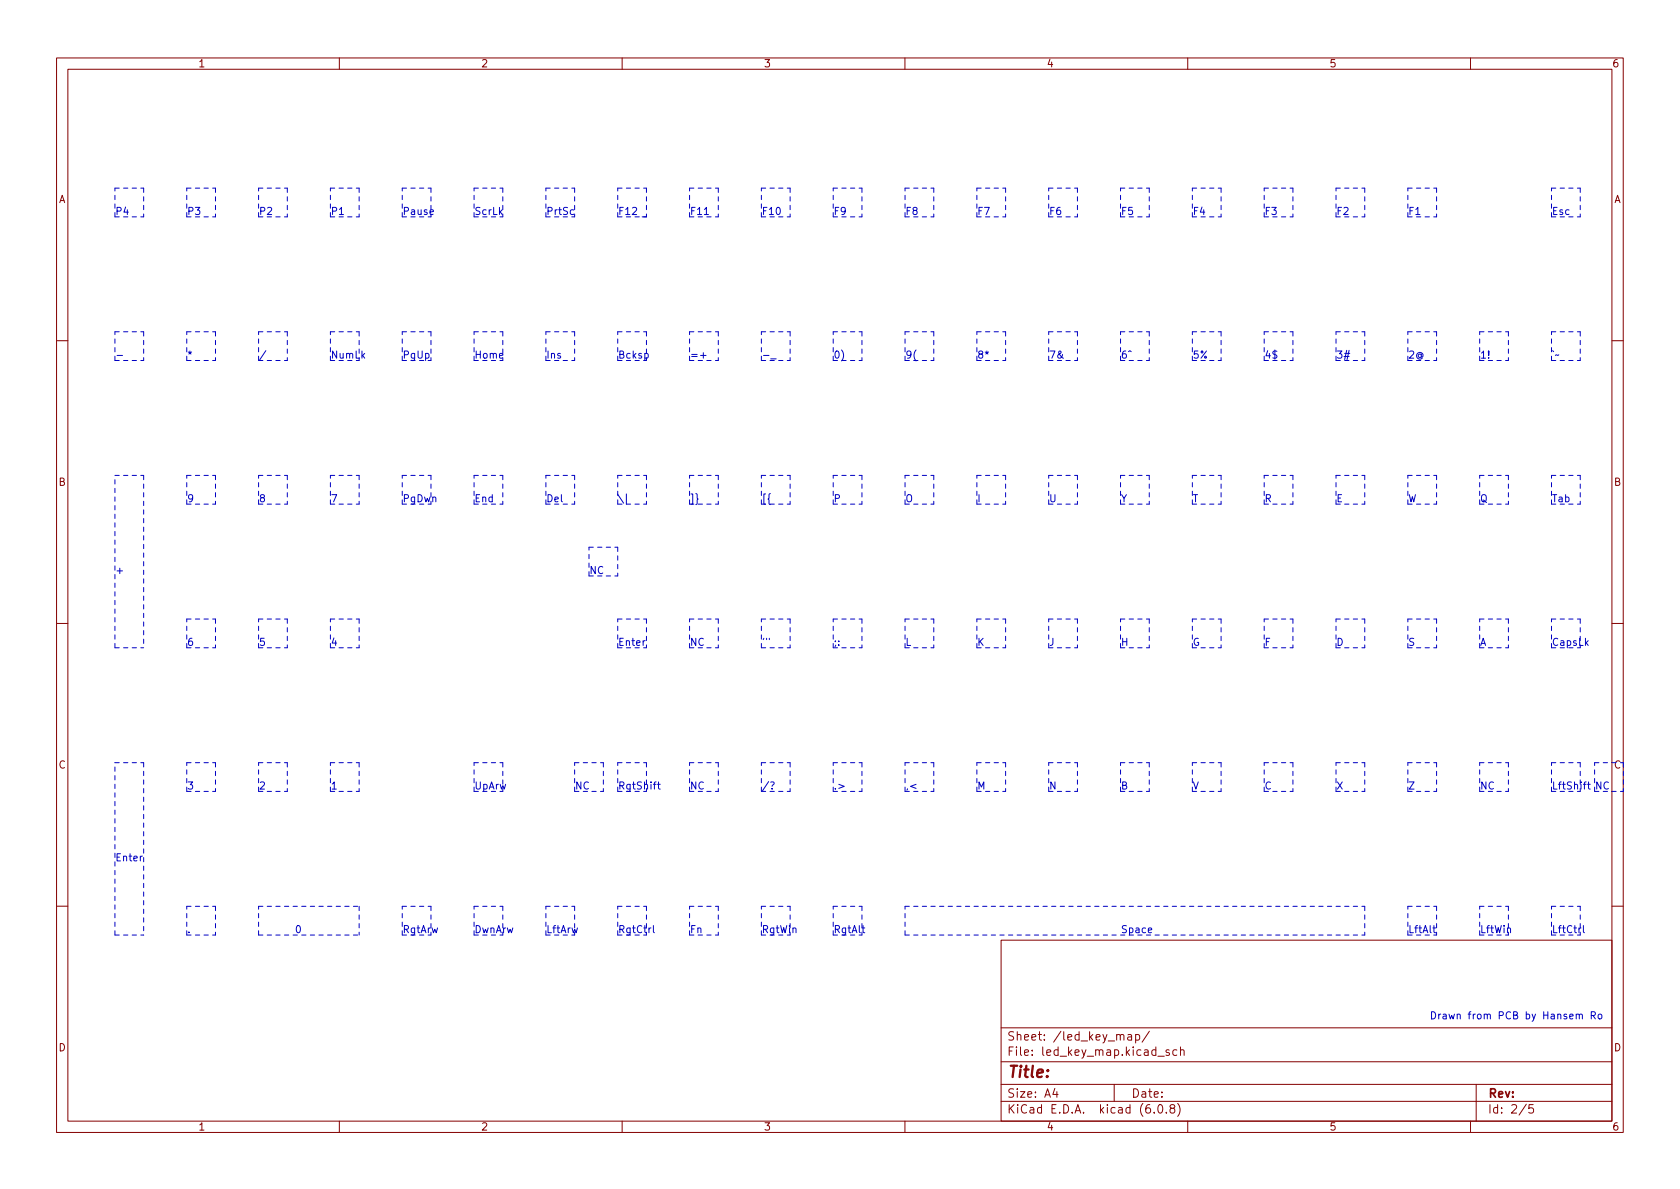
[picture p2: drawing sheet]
<svg xmlns="http://www.w3.org/2000/svg" width="297mm" height="210mm" viewBox="0 0 297 210" stroke-linecap="round" stroke-linejoin="round" font-family="sans-serif">
<g fill="none" stroke="#840000" stroke-width=".18">
<path d="M10 10.2h277v190.1h-277zM12 12.2h273v186.1h-273zM60 10.2v2M110 10.2v2M160 10.2v2M210 10.2v2M260 10.2v2M10 60.2h2M285 60.2h2M10 110.2h2M285 110.2h2M10 160.2h2"/>
<path d="M177 166.3h108v32h-108zM285 160.2h2M60 198.3v2M110 198.3v2M160 198.3v2M177 194.8h108M177 191.8h108M177 187.8h108M177 181.8h108M186.5 192.5l-.4 1h1M186.9 193v1M197 191.8v3"/>
<path d="M199.4 183h.6l.1 .9M200.1 183.3l-.5 .1a.29 .29 0 0 0-.2 .2 .29 .29 0 0 0 .2 .3h.5M200.8 183l.4-.1 .3 .3v.4l-.1 .3h-.6M200.8 182.9v1.5M203.2 182.4l-1.3 1.9M204.1 196.7v.1M204.7 186.8h1.2M204.9 195.4l.2-.1a.81 .81 0 0 1 .6 .7 .81 .81 0 0 1-.3 .8h-.2a.81 .81 0 0 1-.6-.6 .81 .81 0 0 1 .3-.8zM206.2 196.7v.1M206.7 185.7l-.3-.1-.3 .2 .1 .3 .5 .1v.4h-.6M207.1 196l-.2-.3v-.2l.2-.2 .5 .1 .1 .2-.1 .2-.6 .2-.1 .3v.4l.2 .1h.5l.1-.3-.1-.4-.2-.1M208.1 185.7l-.5-.1-.2 .3v.4l.1 .3h.6"/>
<path d="M208.2 195.1a1.72 1.72 0 0 1 0 2.3M208.7 185.8l.2-.2 .4 .1 .1 .9M208.7 185.1v1.5M210 198.3v2M260 198.3v2M261 191.8v6.5M269.9 195.3l-1.3 1.9M271.1 195.3h-.7l-.1 .7 .2-.1 .5 .1 .2 .2-.1 .5-.2 .1-.6-.1"/>
</g>
<g fill="none" stroke="#0000c2" stroke-width=".18">
<path d="M124.5 37.9h.8M20.7 62.9h1M47 62l-1.1 1.6M114 62.6l.4-.1 .2 .2-.1 .6h-.5M123.9 62.9h.9M135 62.9h1M136.3 63.5h.9M109.2 87.3l1.1 1.7M110.7 87.3v1.9M114.1 113.3l-.4 .2M116.3 138.7h.4M116.4 138.3v1.1l.3 .1"/>
<path d="M136.3 138.3h.4l.2 .2-.4 .6M280 138.7h.4M280.4 138.3l-.3 .2v1M280.7 138.7h.5M280.9 138.3v1.1l.3 .1M25.2 151.4l-.4 .2M115.5 163.7v1.1l.2 .1M152.4 164.1h.5M152.6 163.7v1.1l.3 .1M253.4 164.1h.4M253.5 163.7v1.1l.3 .1M278.7 179.5l.2-.2 .3 .1v.8"/>
<path d="M279.2 179.5l.2-.2 .3 .1 .1 .8M280 163.7v1.1l.1 .1M281.4 179.6l.6-.1 .1-.2-.1-.3-.6-.1v1.3M281.7 179.6l.4 .6M282.6 179.5l.2-.2 .4 .2v.4l-.1 .2-.3 .1-.2-.1z"/>
</g>
<g fill="none" stroke="#0000c2" stroke-width=".18" stroke-dasharray=".8 .8">
<path d="M20.3 38.3h5.1M20.3 38.3v-5M20.3 33.3h5.1M25.4 33.3v5M33 33.3h5.1M33 38.3h5.1M33 38.3v-5M38.1 33.3v5M45.7 38.3h5.1M45.7 38.3v-5M45.7 33.3h5.1M50.8 33.3v5"/>
<path d="M58.4 38.3h5.1M58.4 38.3v-5M58.4 33.3h5.1M63.5 33.3v5M71.1 33.3h5.1M71.1 38.3v-5M71.1 38.3h5.1M76.2 33.3v5M83.8 38.3h5.1M83.8 33.3h5.1M83.8 38.3v-5M88.9 33.3v5"/>
<path d="M96.5 38.3v-5M96.5 33.3h5.1M96.5 38.3h5.1M101.6 33.3v5M109.2 33.3h5.1M109.2 38.3v-5M109.2 38.3h5.1M114.3 33.3v5M114.3 38.3h-1.3M121.9 38.3v-5M121.9 33.3h5.1M121.9 38.3h5.1"/>
<path d="M127 33.3v5M134.6 38.3h5.1M134.6 38.3v-5M134.6 33.3h5.1M139.7 33.3v5M147.3 38.3v-5M147.3 38.3h5.1M147.3 33.3h5.1M152.4 33.3v5M160 38.3h5.1M160 33.3h5.1M160 38.3v-5"/>
<path d="M165.1 33.3v5M172.7 33.3h5.1M172.7 38.3v-5M172.7 38.3h5.1M177.8 33.3v5M185.4 38.3v-5M185.4 33.3h5.1M185.4 38.3h5.1M190.5 33.3v5M198.1 38.3h5.1M198.1 33.3h5.1M198.1 38.3v-5"/>
<path d="M203.2 33.3v5M210.8 38.3h5.1M210.8 38.3v-5M210.8 33.3h5.1M215.9 33.3v5M223.5 38.3v-5M223.5 38.3h5.1M223.5 33.3h5.1M228.6 33.3v5M236.2 38.3h5.1M236.2 33.3h5.1M236.2 38.3v-5"/>
<path d="M241.3 33.3v5M248.9 38.3v-5M248.9 38.3h5.1M248.9 33.3h5.1M254 33.3v5M274.3 38.3h5.1M274.3 33.3h5.1M274.3 38.3v-5M279.4 33.3v5M20.3 58.7h5.1M25.4 58.7v5M33 58.7h5.1"/>
<path d="M38.1 58.7v5M45.7 58.7h5.1M50.8 58.7v5M58.4 58.7h5.1M63.5 58.7v5M71.1 58.7h5.1M76.2 58.7v5M83.8 58.7h5.1M88.9 58.7v5M96.5 58.7h5.1M101.6 58.7v5M109.2 58.7h5.1"/>
<path d="M114.3 58.7v5M121.9 58.7h5.1M127 58.7v5M134.6 58.7h5.1M139.7 58.7v5M147.3 58.7h5.1M152.4 58.7v5M160 58.7h5.1M165.1 58.7v5M172.7 58.7h5.1M177.8 58.7v5M185.4 58.7h5.1"/>
<path d="M190.5 58.7v5M198.1 58.7h5.1M203.2 58.7v5M210.8 58.7h5.1M215.9 58.7v5M223.5 58.7h5.1M228.6 58.7v5M236.2 58.7h5.1M241.3 58.7v5M248.9 58.7h5.1M254 58.7v5M261.6 58.7h5.1"/>
<path d="M266.7 58.7v5M274.3 58.7h5.1M279.4 58.7v5M20.3 63.7v-5M20.3 63.7h5.1M33 63.7v-5M33 63.7h5.1M45.7 63.7h5.1M45.7 63.7v-5M58.4 63.7h5.1M58.4 63.7v-5M71.1 63.7v-5"/>
<path d="M71.1 63.7h5.1M83.8 63.7h5.1M83.8 63.7v-5M96.5 63.7h5.1M96.5 63.7v-5M109.2 63.7v-5M109.2 63.7h5.1M121.9 63.7v-5M121.9 63.7h5.1M134.6 63.7h5.1M134.6 63.7v-5M147.3 63.7v-5"/>
<path d="M147.3 63.7h5.1M160 63.7h5.1M160 63.7v-5M172.7 63.7h5.1M172.7 63.7v-5M185.4 63.7h5.1M185.4 63.7v-5M198.1 63.7h5.1M198.1 63.7v-5M210.8 63.7v-5M210.8 63.7h5.1M223.5 63.7h5.1"/>
<path d="M223.5 63.7v-5M236.2 63.7h5.1M236.2 63.7v-5M248.9 63.7v-5M248.9 63.7h5.1M261.6 63.7h5.1M261.6 63.7v-5M274.3 63.7h5.1M274.3 63.7v-5M20.3 84.1h5.1M25.4 84.1v30.4M33 89.1v-5"/>
<path d="M33 84.1h5.1M33 89.1h5.1M38.1 84.1v5M45.7 84.1h5.1M45.7 89.1v-5M45.7 89.1h5.1M50.8 84.1v5M58.4 89.1h5.1M58.4 84.1h5.1M58.4 89.1v-5M63.5 84.1v5M71.1 89.1v-5"/>
<path d="M71.1 89.1h5.1M71.1 84.1h5.1M76.2 84.1v5M83.8 89.1h5.1M83.8 84.1h5.1M83.8 89.1v-5M88.9 84.1v5M96.5 89.1v-5M96.5 84.1h5.1M96.5 89.1h5.1M101.6 84.1v5M104.1 96.8h5.1"/>
<path d="M109.2 89.1h5.1M109.2 89.1v-5M109.2 84.1h5.1M109.2 96.8v5M114.3 84.1v5M121.9 89.1h5.1M121.9 84.1h5.1M121.9 89.1v-5M127 84.1v5M134.6 89.1h5.1M134.6 89.1v-5M134.6 84.1h5.1"/>
<path d="M139.7 84.1v5M147.3 89.1h5.1M147.3 84.1h5.1M147.3 89.1v-5M152.4 84.1v5M160 89.1h5.1M160 84.1h5.1M160 89.1v-5M165.1 84.1v5M172.7 89.1h5.1M172.7 89.1v-5M172.7 84.1h5.1"/>
<path d="M177.8 84.1v5M185.4 89.1h5.1M185.4 89.1v-5M185.4 84.1h5.1M190.5 84.1v5M198.1 84.1h5.1M198.1 89.1h5.1M198.1 89.1v-5M203.2 84.1v5M210.8 89.1v-5M210.8 84.1h5.1M210.8 89.1h5.1"/>
<path d="M215.9 84.1v5M223.5 89.1h5.1M223.5 84.1h5.1M223.5 89.1v-5M228.6 84.1v5M236.2 89.1v-5M236.2 84.1h5.1M236.2 89.1h5.1M241.3 84.1v5M248.9 89.1h5.1M248.9 89.1v-5M248.9 84.1h5.1"/>
<path d="M254 84.1v5M261.6 89.1h5.1M261.6 84.1h5.1M261.6 89.1v-5M266.7 84.1v5M274.3 89.1v-5M274.3 84.1h5.1M274.3 89.1h5.1M279.4 84.1v5M20.3 114.5h5.1M20.3 114.5v-30.4M33 109.5h5.1"/>
<path d="M33 114.5h5.1M33 114.5v-5M38.1 109.5v5M45.7 114.5h5.1M45.7 109.5h5.1M45.7 114.5v-5M50.8 109.5v5M58.4 109.5h5.1M58.4 114.5h5.1M58.4 114.5v-5M63.5 109.5v5M104.1 101.8v-5"/>
<path d="M104.1 101.8h5.1M109.2 114.5v-5M109.2 109.5h5.1M109.2 114.5h5.1M114.3 109.5v5M121.9 109.5h5.1M121.9 114.5h5.1M121.9 114.5v-5M127 109.5v5M134.6 109.5h5.1M134.6 114.5h5.1M134.6 114.5v-5"/>
<path d="M139.7 109.5v5M147.3 114.5v-5M147.3 114.5h5.1M147.3 109.5h5.1M152.4 109.5v5M160 114.5h5.1M160 109.5h5.1M160 114.5v-5M165.1 109.5v5M172.7 114.5h5.1M172.7 114.5v-5M172.7 109.5h5.1"/>
<path d="M177.8 109.5v5M185.4 114.5h5.1M185.4 114.5v-5M185.4 109.5h5.1M190.5 109.5v5M198.1 114.5h5.1M198.1 114.5v-5M198.1 109.5h5.1M203.2 109.5v5M210.8 114.5h5.1M210.8 109.5h5.1M210.8 114.5v-5"/>
<path d="M215.9 109.5v5M223.5 109.5h5.1M223.5 114.5h5.1M223.5 114.5v-5M228.6 109.5v5M236.2 114.5v-5M236.2 109.5h5.1M236.2 114.5h5.1M241.3 109.5v5M248.9 109.5h5.1M248.9 114.5h5.1M248.9 114.5v-5"/>
<path d="M254 109.5v5M261.6 114.5h5.1M261.6 114.5v-5M261.6 109.5h5.1M266.7 109.5v5M274.3 114.5h5.1M274.3 109.5h5.1M274.3 114.5v-5M279.4 109.5v5M20.3 134.9h5.1M25.4 134.9v30.4M33 139.9v-5"/>
<path d="M33 139.9h5.1M33 134.9h5.1M38.1 134.9v5M45.7 139.9v-5M45.7 139.9h5.1M45.7 134.9h5.1M50.8 134.9v5M58.4 139.9h5.1M58.4 134.9h5.1M58.4 139.9v-5M63.5 134.9v5M83.8 139.9h5.1"/>
<path d="M83.8 139.9v-5M83.8 134.9h5.1M88.9 134.9v5M101.6 134.9h5.1M101.6 139.9v-5M101.6 139.9h5.1M106.7 134.9v5M109.2 139.9v-5M109.2 134.9h5.1M109.2 139.9h5.1M114.3 134.9v5M121.9 139.9v-5"/>
<path d="M121.9 134.9h5.1M121.9 139.9h5.1M127 134.9v5M134.6 139.9v-5M134.6 134.9h5.1M134.6 139.9h5.1M139.7 134.9v5M147.3 139.9v-5M147.3 134.9h5.1M147.3 139.9h5.1M152.4 134.9v5M160 134.9h5.1"/>
<path d="M160 139.9v-5M160 139.9h5.1M165.1 134.9v5M172.7 139.9v-5M172.7 139.9h5.1M172.7 134.9h5.1M177.8 134.9v5M185.4 139.9v-5M185.4 139.9h5.1M185.4 134.9h5.1M190.5 134.9v5M198.1 139.9h5.1"/>
<path d="M198.1 139.9v-5M198.1 134.9h5.1M203.2 134.9v5M210.8 139.9h5.1M210.8 139.9v-5M210.8 134.9h5.1M215.9 134.9v5M223.5 139.9v-5M223.5 139.9h5.1M223.5 134.9h5.1M228.6 134.9v5M236.2 139.9v-5"/>
<path d="M236.2 134.9h5.1M236.2 139.9h5.1M241.3 134.9v5M248.9 139.9v-5M248.9 134.9h5.1M248.9 139.9h5.1M254 134.9v5M261.6 134.9h5.1M261.6 139.9v-5M261.6 139.9h5.1M266.7 134.9v5M274.3 139.9v-5"/>
<path d="M274.3 134.9h5.1M274.3 139.9h5.1M279.4 134.9v5M281.9 139.9v-5M281.9 134.9h5.1M281.9 139.9h5.1M287 134.9v5M20.3 165.3h5.1M20.3 165.3v-30.4M33 165.3v-5M33 160.3h5.1M33 165.3h5.1"/>
<path d="M38.1 160.3v5M45.7 165.3v-5M45.7 160.3h17.8M45.7 165.3h17.8M63.5 160.3v5M71.1 165.3v-5M71.1 165.3h5.1M71.1 160.3h5.1M76.2 160.3v5M83.8 160.3h5.1M83.8 165.3v-5M83.8 165.3h5.1"/>
<path d="M88.9 160.3v5M96.5 165.3v-5M96.5 165.3h5.1M96.5 160.3h5.1M101.6 160.3v5M109.2 165.3v-5M109.2 160.3h5.1M109.2 165.3h5.1M114.3 160.3v5M121.9 165.3h5.1M121.9 160.3h5.1M121.9 165.3v-5"/>
<path d="M127 160.3v5M134.6 165.3h5.1M134.6 160.3h5.1M134.6 165.3v-5M139.7 160.3v5M147.3 160.3h5.1M147.3 165.3v-5M147.3 165.3h5.1M152.4 160.3v5M160 160.3h81.3M160 165.3h81.3M160 165.3v-5"/>
<path d="M241.3 160.3v5M248.9 165.3v-5M248.9 165.3h5.1M248.9 160.3h5.1M254 160.3v5M261.6 165.3v-5M261.6 165.3h5.1M261.6 160.3h5.1M266.7 160.3v5M274.3 160.3h5.1M274.3 165.3v-5M274.3 165.3h5.1"/>
<path d="M279.4 160.3v5"/>
</g>
<text font-size="2.8" fill="#840000" x="178" y="190.6">Title:</text>
<g font-size="2.1" fill="#840000">
<text x="178" y="184">Sheet: /led_key_map/</text>
<text x="178" y="186.7">File: led_key_map.kicad_sch</text>
<text x="178" y="196.9">KiCad E.D.A. kicad (6.0.8)</text>
<text x="178" y="194.1">Size: A4</text>
<text x="200" y="194.1">Date:</text>
<text x="263" y="194.1">Rev:</text>
<text x="263" y="196.9">Id: 2/5</text>
</g>
<g font-size="1.8" fill="#840000">
<text x="35" y="11.9">1</text>
<text x="85" y="11.9">2</text>
<text x="135" y="11.9">3</text>
<text x="185" y="11.9">4</text>
<text x="235" y="11.9">5</text>
<text x="285" y="11.9">6</text>
<text x="10.3" y="35.9">A</text>
<text x="285.3" y="35.9">A</text>
<text x="10.3" y="85.9">B</text>
<text x="285.3" y="85.9">B</text>
<text x="10.3" y="135.9">C</text>
<text x="285.3" y="135.9">C</text>
<text x="10.3" y="185.9">D</text>
<text x="285.3" y="185.9">D</text>
<text x="35" y="199.9">1</text>
<text x="85" y="199.9">2</text>
<text x="135" y="199.9">3</text>
<text x="185" y="199.9">4</text>
<text x="235" y="199.9">5</text>
<text x="285" y="199.9">6</text>
</g>
<g font-size="1.8" fill="#0000c2">
<text x="20.3" y="38">P4</text>
<text x="33" y="38">P3</text>
<text x="45.7" y="38">P2</text>
<text x="58.4" y="38">P1</text>
<text x="71.1" y="38">Pause</text>
<text x="83.8" y="38">ScrLk</text>
<text x="96.5" y="38">PrtSc</text>
<text x="109.2" y="38">F12</text>
<text x="121.9" y="38">F11</text>
<text x="134.6" y="38">F10</text>
<text x="147.3" y="38">F9</text>
<text x="160" y="38">F8</text>
<text x="172.7" y="38">F7</text>
<text x="185.4" y="38">F6</text>
<text x="198.1" y="38">F5</text>
<text x="210.8" y="38">F4</text>
<text x="223.5" y="38">F3</text>
<text x="236.2" y="38">F2</text>
<text x="248.9" y="38">F1</text>
<text x="274.3" y="38">Esc</text>
<text x="33" y="63.4">*</text>
<text x="58.4" y="63.4">NumLk</text>
<text x="71.1" y="63.4">PgUp</text>
<text x="83.8" y="63.4">Home</text>
<text x="96.5" y="63.4">Ins</text>
<text x="109.2" y="63.4">Bcksp</text>
<text x="121.9" y="63.4">=+</text>
<text x="147.3" y="63.4">0)</text>
<text x="160" y="63.4">9(</text>
<text x="172.7" y="63.4">8*</text>
<text x="185.4" y="63.4">7&amp;</text>
<text x="198.1" y="63.4">6^</text>
<text x="210.8" y="63.4">5%</text>
<text x="223.5" y="63.4">4$</text>
<text x="236.2" y="63.4">3#</text>
<text x="248.9" y="63.4">2@</text>
<text x="261.6" y="63.4">1!</text>
<text x="274.3" y="63.4">`~</text>
<text x="33" y="88.8">9</text>
<text x="45.7" y="88.8">8</text>
<text x="58.4" y="88.8">7</text>
<text x="71.1" y="88.8">PgDwn</text>
<text x="83.8" y="88.8">End</text>
<text x="96.5" y="88.8">Del</text>
<text x="121.9" y="88.8">]}</text>
<text x="134.6" y="88.8">[{</text>
<text x="147.3" y="88.8">P</text>
<text x="160" y="88.8">O</text>
<text x="172.7" y="88.8">I</text>
<text x="185.4" y="88.8">U</text>
<text x="198.1" y="88.8">Y</text>
<text x="210.8" y="88.8">T</text>
<text x="223.5" y="88.8">R</text>
<text x="236.2" y="88.8">E</text>
<text x="248.9" y="88.8">W</text>
<text x="261.6" y="88.8">Q</text>
<text x="274.3" y="88.8">Tab</text>
<text x="20.3" y="101.5">+</text>
<text x="104.1" y="101.5">NC</text>
<text x="33" y="114.2">6</text>
<text x="45.7" y="114.2">5</text>
<text x="58.4" y="114.2">4</text>
<text x="109.2" y="114.2">Enter</text>
<text x="121.9" y="114.2">NC</text>
<text x="134.6" y="114.2">'&quot;</text>
<text x="147.3" y="114.2">;:</text>
<text x="160" y="114.2">L</text>
<text x="172.7" y="114.2">K</text>
<text x="185.4" y="114.2">J</text>
<text x="198.1" y="114.2">H</text>
<text x="210.8" y="114.2">G</text>
<text x="223.5" y="114.2">F</text>
<text x="236.2" y="114.2">D</text>
<text x="248.9" y="114.2">S</text>
<text x="261.6" y="114.2">A</text>
<text x="274.3" y="114.2">CapsLk</text>
<text x="33" y="139.6">3</text>
<text x="45.7" y="139.6">2</text>
<text x="58.4" y="139.6">1</text>
<text x="83.8" y="139.6">UpArw</text>
<text x="101.6" y="139.6">NC</text>
<text x="109.2" y="139.6">RgtShift</text>
<text x="121.9" y="139.6">NC</text>
<text x="134.6" y="139.6">/?</text>
<text x="147.3" y="139.6">.&gt;</text>
<text x="160" y="139.6">,&lt;</text>
<text x="172.7" y="139.6">M</text>
<text x="185.4" y="139.6">N</text>
<text x="198.1" y="139.6">B</text>
<text x="210.8" y="139.6">V</text>
<text x="223.5" y="139.6">C</text>
<text x="236.2" y="139.6">X</text>
<text x="248.9" y="139.6">Z</text>
<text x="261.6" y="139.6">NC</text>
<text x="274.3" y="139.6">LftShift</text>
<text x="281.9" y="139.6">NC</text>
<text x="20.3" y="152.3">Enter</text>
<text x="33" y="165">.</text>
<text x="52.1" y="165">0</text>
<text x="71.1" y="165">RgtArw</text>
<text x="83.8" y="165">DwnArw</text>
<text x="96.5" y="165">LftArw</text>
<text x="109.2" y="165">RgtCtrl</text>
<text x="121.9" y="165">Fn</text>
<text x="134.6" y="165">RgtWin</text>
<text x="147.3" y="165">RgtAlt</text>
<text x="198.1" y="165">Space</text>
<text x="248.9" y="165">LftAlt</text>
<text x="261.6" y="165">LftWin</text>
<text x="274.3" y="165">LftCtrl</text>
<text x="252.7" y="180.2">Drawn from PCB by Hansem Ro</text>
</g>
</svg>
